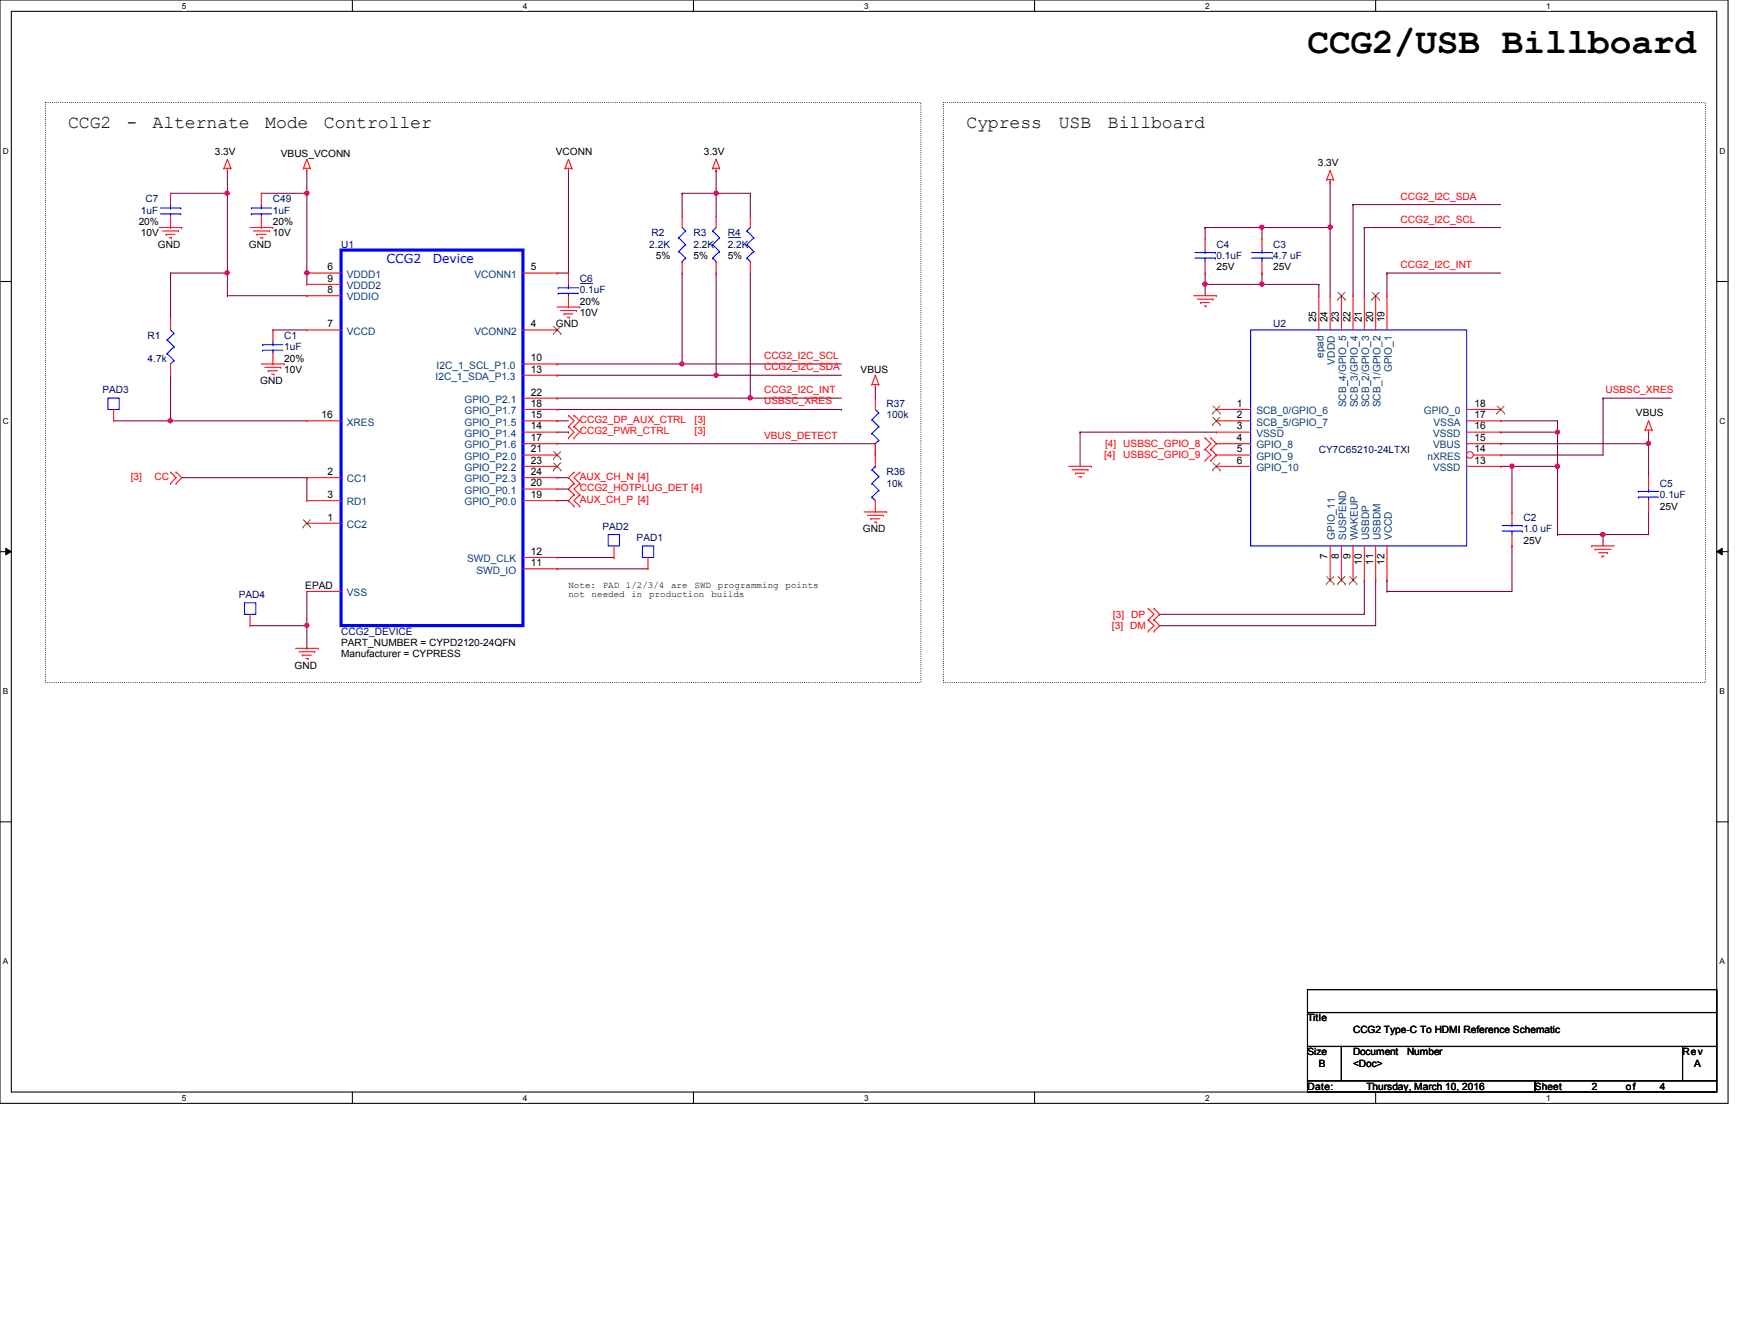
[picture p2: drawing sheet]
<svg xmlns="http://www.w3.org/2000/svg" width="279mm" height="216mm" viewBox="0 0 279 216" stroke-linecap="round" stroke-linejoin="round" font-family="sans-serif">
<path d="M0 0h278v177.4h-278zM1.8 1.8h274.3v173.8h-274.3z" fill="none" stroke="#000" stroke-width=".17"/>
<g fill="#fff">
<path d="M29.3 .2h.7v1.5h-.7z"/>
<path d="M29.3 175.8h.7v1.4h-.7z"/>
</g>
<path d="M56.7 0v1.8M56.7 175.6v1.8" fill="none" stroke="#000" stroke-width=".17"/>
<g fill="#fff">
<path d="M84.1 .2h.7v1.5h-.7z"/>
<path d="M84.1 175.8h.7v1.4h-.7z"/>
</g>
<path d="M111.5 0v1.8M111.5 175.6v1.8" fill="none" stroke="#000" stroke-width=".17"/>
<g fill="#fff">
<path d="M139 .2h.7v1.5h-.7z"/>
<path d="M139 175.8h.7v1.4h-.7z"/>
</g>
<path d="M166.4 0v1.8M166.4 175.6v1.8" fill="none" stroke="#000" stroke-width=".17"/>
<g fill="#fff">
<path d="M193.8 .2h.8v1.5h-.8z"/>
<path d="M193.8 175.8h.8v1.4h-.8z"/>
</g>
<path d="M221.3 0v1.8M221.3 175.6v1.8" fill="none" stroke="#000" stroke-width=".17"/>
<g fill="#fff">
<path d="M248.7 .2h.7v1.5h-.7z"/>
<path d="M248.7 175.8h.7v1.4h-.7z"/>
<path d="M.5 23.5h.9v1.5h-.9z"/>
<path d="M276.6 23.5h.9v1.5h-.9z"/>
<path d="M.5 67h.9v1.5h-.9z"/>
<path d="M276.6 67h.9v1.5h-.9z"/>
</g>
<path d="M0 45.3h1.8M276.1 45.3h1.9" fill="none" stroke="#000" stroke-width=".17"/>
<g fill="#fff">
<path d="M.5 110.4h.8v1.5h-.8z"/>
<path d="M276.6 110.4h.9v1.5h-.9z"/>
</g>
<path d="M0 88.7h1.8M276.1 88.7h1.9" fill="none" stroke="#000" stroke-width=".17"/>
<path d="M.9 88.1l.9 .6-.9 .5zM276.1 88.7l.9-.6v1.1z" fill="#000"/>
<path d="M.9 88.1l.9 .6-.9 .5zM276.1 88.7l.9-.6v1.1z" fill="none" stroke="#000" stroke-width=".16"/>
<g fill="#fff">
<path d="M.5 153.8h.8v1.5h-.8z"/>
<path d="M276.6 153.8h.9v1.5h-.9z"/>
</g>
<path d="M0 132.1h1.8M276.1 132.1h1.9" fill="none" stroke="#000" stroke-width=".17"/>
<path d="M7.3 16.5h140.8v93.2h-140.8zM151.8 16.5h122.5v93.2h-122.5z" fill="none" stroke="#000" stroke-width=".17" stroke-dasharray="0 .3"/>
<path d="M49.4 43.9h.1M49.4 43.9v1.8M89.6 43.9h.1M89.6 43.9h1.8" fill="none" stroke="#800040" stroke-width=".17"/>
<circle cx="49.4" cy="43.9" r=".34" fill="#f0f"/>
<circle cx="49.4" cy="43.9" r=".34" fill="none" stroke="#f0f" stroke-width=".17"/>
<path d="M27.4 43.9h.1M27.4 43.9v7.3M43.9 53h.1M43.9 53h5.5M27.4 60.3h.1M27.4 67.6h.1M27.4 60.3v7.3M27.4 67.6h22M49.4 95.1v5.5M49.4 100.6h.1" fill="none" stroke="#800040" stroke-width=".17"/>
<circle cx="27.4" cy="67.6" r=".34" fill="#f0f"/>
<circle cx="27.4" cy="67.6" r=".34" fill="none" stroke="#f0f" stroke-width=".17"/>
<path d="M109.7 43.9h.1M109.7 58.5h.1M109.7 43.9v14.6M109.7 58.5h25.6M115.2 43.9h.1M115.2 43.9v16.4M29.3 76.8h20.1M49.4 76.8h.1" fill="none" stroke="#800040" stroke-width=".17"/>
<circle cx="115.2" cy="60.3" r=".34" fill="#f0f"/>
<circle cx="115.2" cy="60.3" r=".34" fill="none" stroke="#f0f" stroke-width=".17"/>
<path d="M115.2 31.1h.1M115.2 31.1v3.7M115.2 31.1h5.5M120.7 43.9h.1M120.7 43.9v20.1M49.4 76.8h.1M49.4 76.8v3.7M115.2 60.3h.1M115.2 60.3h20.1M120.7 64h.1M120.7 64h14.6" fill="none" stroke="#800040" stroke-width=".17"/>
<circle cx="115.2" cy="31.1" r=".34" fill="#f0f"/>
<circle cx="115.2" cy="31.1" r=".34" fill="none" stroke="#f0f" stroke-width=".17"/>
<path d="M115.2 27.4h.1M115.2 27.4v3.7M120.7 31.1h.1M120.7 31.1v3.7M89.6 58.5h.1M89.6 58.5h20.1M89.6 67.6h.1M89.6 67.6h1.8" fill="none" stroke="#800040" stroke-width=".17"/>
<circle cx="109.7" cy="58.5" r=".34" fill="#f0f"/>
<circle cx="109.7" cy="58.5" r=".34" fill="none" stroke="#f0f" stroke-width=".17"/>
<path d="M89.6 60.3h.1M89.6 64h.1M89.6 60.3h25.6M89.6 64h31.1" fill="none" stroke="#800040" stroke-width=".17"/>
<circle cx="120.7" cy="64" r=".36" fill="#f0f"/>
<circle cx="120.7" cy="64" r=".36" fill="none" stroke="#f0f" stroke-width=".17"/>
<g fill="none" stroke="#800040" stroke-width=".17">
<path d="M91.4 27.4v16.5M109.7 31.1h.1M109.7 31.1h5.5M109.7 31.1v3.7M217.6 32.9h.1M217.6 32.9h23.8M219.5 36.6h.1M219.5 36.6h21.9M219.5 36.6v10.9M91.4 43.9h.1M193.8 45.7h.1M193.8 45.7h9.2"/>
<path d="M223.1 43.9h.1M223.1 43.9v3.6M223.1 43.9h18.3M89.6 65.8h45.7M135.3 65.8h.1M257.9 64h.1M257.9 64h10.9M257.9 64v9.2"/>
</g>
<circle cx="193.8" cy="45.7" r=".36" fill="#f0f"/>
<circle cx="193.8" cy="45.7" r=".36" fill="none" stroke="#f0f" stroke-width=".17"/>
<path d="M257.9 85.9h.1M257.9 85.9v1.9" fill="none" stroke="#800040" stroke-width=".17"/>
<circle cx="257.8" cy="85.9" r=".36" fill="#f0f"/>
<circle cx="257.8" cy="85.9" r=".36" fill="none" stroke="#f0f" stroke-width=".17"/>
<path d="M265.2 71.3h.1M265.2 71.3v5.5M186.5 98.8h.1M186.5 98.8h33M223.1 93.3h.1M223.1 93.3v1.8M250.5 85.9h.1M250.5 85.9h14.7M257.9 85.9h.1M186.5 100.6h.1M186.5 100.6h34.8" fill="none" stroke="#800040" stroke-width=".17"/>
<circle cx="265.1" cy="71.3" r=".34" fill="#f0f"/>
<circle cx="265.1" cy="71.3" r=".34" fill="none" stroke="#f0f" stroke-width=".17"/>
<g fill="none" stroke="#800040" stroke-width=".17">
<path d="M214 36.6h.1M214 36.6v10.9M241.4 75h.1M241.4 67.6h.1M241.4 69.5h.1M241.4 71.3h.1M241.4 75h1.8M241.4 67.6h9.1M241.4 69.5h9.1M241.4 71.3h23.8M250.5 75h.1M250.5 75v10.9"/>
<path d="M223.1 95.1h.1M243.2 87.8h.1M243.2 87.8v7.3h-20.1M265.2 82.3h.1M265.2 82.3v3.6"/>
</g>
<circle cx="213.9" cy="36.5" r=".34" fill="#f0f"/>
<circle cx="213.9" cy="36.5" r=".34" fill="none" stroke="#f0f" stroke-width=".17"/>
<path d="M203 45.7h.1M203 45.7h9.1M219.5 93.3h.1M219.5 93.3v5.5M221.3 93.3h.1M221.3 93.3v7.3" fill="none" stroke="#800040" stroke-width=".17"/>
<circle cx="203" cy="45.7" r=".36" fill="#f0f"/>
<circle cx="203" cy="45.7" r=".36" fill="none" stroke="#f0f" stroke-width=".17"/>
<path d="M212.1 45.7h.1M212.1 45.7v1.8M250.5 69.5h.1M250.5 69.5v5.5" fill="none" stroke="#800040" stroke-width=".17"/>
<circle cx="250.5" cy="74.9" r=".35" fill="#f0f"/>
<circle cx="250.5" cy="74.9" r=".35" fill="none" stroke="#f0f" stroke-width=".17"/>
<circle cx="250.5" cy="69.5" r=".34" fill="#f0f"/>
<circle cx="250.5" cy="69.5" r=".34" fill="none" stroke="#f0f" stroke-width=".17"/>
<path d="M203 36.6h.1M203 36.6h11M203 36.6v1.8M173.7 69.5h.1M173.7 69.5h22M250.5 67.6h.1M250.5 67.6v1.9" fill="none" stroke="#800040" stroke-width=".17"/>
<circle cx="203" cy="36.5" r=".36" fill="#f0f"/>
<circle cx="203" cy="36.5" r=".36" fill="none" stroke="#f0f" stroke-width=".17"/>
<path d="M214 29.3h.1M214 29.3v7.3M203 43.9h.1M203 43.9v1.8M241.4 73.2h.1M241.4 73.2h16.5M243.2 75h.1M243.2 75v7.3M243.2 75h7.3" fill="none" stroke="#800040" stroke-width=".17"/>
<circle cx="243.2" cy="74.9" r=".35" fill="#f0f"/>
<circle cx="243.2" cy="74.9" r=".35" fill="none" stroke="#f0f" stroke-width=".17"/>
<g fill="none" stroke="#800040" stroke-width=".17">
<path d="M27.4 31.1h.1M27.4 31.1h9.2M36.6 31.1h.1M36.6 27.4v16.5M49.4 31.1h.1M49.4 27.4v3.7M193.8 36.6h.1M193.8 36.6h9.2M193.8 36.6v1.8M217.6 32.9h.1M217.6 32.9v14.6M36.6 43.9h.1"/>
<path d="M193.8 45.7h.1M193.8 43.9h.1M193.8 43.9v3.6M18.3 67.6h9.1M27.4 67.6h.1M89.6 71.3h51.2M89.6 69.5h1.8M91.4 69.5h.1M140.8 71.3h.1M140.8 62.2h.1M140.8 62.2v1.8M173.7 69.5h.1"/>
<path d="M173.7 69.5v5.5M265.2 69.5h.1M265.2 69.5v1.8M89.6 91.4h.1M89.6 89.6h9.2M89.6 91.4h14.6M98.8 89.6h.1"/>
</g>
<circle cx="36.5" cy="31.1" r=".34" fill="#f0f"/>
<circle cx="36.5" cy="31.1" r=".34" fill="none" stroke="#f0f" stroke-width=".17"/>
<circle cx="36.5" cy="43.9" r=".34" fill="#f0f"/>
<circle cx="36.5" cy="43.9" r=".34" fill="none" stroke="#f0f" stroke-width=".17"/>
<path d="M36.6 47.5h12.8M49.4 47.5h.1M140.8 73.2h.1M140.8 71.3v1.9M40.2 100.6h9.2M49.4 100.6h.1" fill="none" stroke="#800040" stroke-width=".17"/>
<circle cx="49.4" cy="100.5" r=".34" fill="#f0f"/>
<circle cx="49.4" cy="100.5" r=".34" fill="none" stroke="#f0f" stroke-width=".17"/>
<path d="M42 31.1h7.4M49.4 31.1h.1M89.6 78.6h1.8M89.6 76.8h1.8M91.4 78.6h.1M91.4 76.8h.1M89.6 80.5h1.8M91.4 80.5h.1M49.4 104.2h.1M49.4 100.6v3.6" fill="none" stroke="#800040" stroke-width=".17"/>
<circle cx="49.4" cy="31.1" r=".34" fill="#f0f"/>
<circle cx="49.4" cy="31.1" r=".34" fill="none" stroke="#f0f" stroke-width=".17"/>
<path d="M49.4 31.1v12.8M27.4 43.9h9.2M36.6 43.9h.1M36.6 47.5h.1M36.6 43.9v3.6M49.4 43.9h.1" fill="none" stroke="#800040" stroke-width=".17"/>
<g fill="none" stroke="#f00" stroke-width=".17">
<path d="M25.6 36.6h3.7M26.2 37.1h2.5M26.7 37.7h.1M26.7 37.7h1.5M27.2 38.2h.4M27.6 38.2h.1M28.7 37.1h.1M29.3 36.6h.1M36 27.1h.1M36 27.1h1.1M36.6 27.4h.1M36.6 25.6h.1"/>
<path d="M36.6 27.1v.3M36.6 25.6l-.6 1.5M36.6 25.6l.5 1.5M37.1 27.1h.1M40.2 36.6h3.7M40.8 37.1h2.5M41.3 37.7h.1M41.3 37.7h1.5M41.9 38.2h.3M42 36.6h.1M42 31.1h.1M42 31.1v1.8"/>
<path d="M42 34.8v1.8M42.2 38.2h.1M43.3 37.1h.1M43.9 36.6h.1M48.8 27.1h.1M48.8 27.1h1.1M49.4 27.4h.1M49.4 25.6h.1M49.4 27.1v.3M49.4 25.6l.5 1.5M49.4 25.6l-.6 1.5M49.9 27.1h.1"/>
<path d="M90.9 27.1h.1M90.9 27.1h1.1M91.4 27.4h.1M91.4 25.6h.1M91.4 27.1v.3M91.4 25.6l-.5 1.5M91.4 25.6l.6 1.5M92 27.1h.1M109.7 34.8h.1M109.7 34.8v1.8M114.6 27.1h.1M114.6 27.1h1.1"/>
<path d="M115.2 27.4h.1M115.2 25.6h.1M115.2 34.8h.1M115.2 27.1v.3M115.2 34.8v1.8M115.2 25.6l-.6 1.5M115.2 25.6l.5 1.5M115.7 27.1h.1M120.7 34.8h.1M120.7 34.8v1.8M203 38.4h.1M203 38.4v1.8"/>
<path d="M213.4 28.9h.1M213.4 28.9h1.1M214 29.3h.1M214 27.4h.1M214 28.9v.4M214 27.4l-.6 1.5M214 27.4l.5 1.5M214.5 28.9h.1M27.4 51.2h.1M27.4 51.2v1.8M27.4 58.5v1.8M42 58.5h3.7"/>
<path d="M42.6 59.1h2.6M43.1 59.6h.1M43.1 59.6h1.5M43.9 58.5h.1M43.9 53h.1M43.9 53v1.9M43.9 56.7v1.8M45.2 59.1h.1M45.7 58.5h.1M49.4 45.7h.1M49.4 47.5h.1M49.4 53h.1"/>
<path d="M49.4 43.9h.1M49.4 47.5h5.5M49.4 45.7h5.5M49.4 53h5.5M49.4 43.9h5.5M84.1 58.5h5.5M84.1 53h5.5M84.1 43.9h5.5M89.6 43.9h.1M89.6 53h.1M89.6 58.5h.1M89.6 49.4h3.7"/>
<path d="M90.2 49.9h2.5M90.7 50.5h.1M90.7 50.5h1.5M91.2 51h.4M91.4 49.4h.1M91.4 43.9h.1M91.4 43.9v1.8M91.4 47.5v1.9M91.6 51h.1M92.7 49.9h.1M93.3 49.4h.1M109.7 43.9h.1"/>
<path d="M109.7 42v1.9M115.2 43.9h.1M115.2 42v1.9M120.7 43.9h.1M120.7 42v1.9M192 47.5h3.7M192.6 48.1h2.5M193.1 48.6h.1M193.1 48.6h1.5M193.7 49.2h.3M194 49.2h.1M195.1 48.1h.1"/>
<path d="M195.7 47.5h.1M203 43.9h.1M203 42v1.9M18.3 67.6h.1M18.3 65.8v1.8M27.4 75.9h.1M27.4 77.7h.1M27.4 60.3h.1M27.4 75.9l.9 .9-.9 .9M28.3 77.7h.1M28.3 75.9h.1M28.3 75.9l1 .9-1 .9"/>
<path d="M43.7 60.2h.4M44.1 60.2h.1M49.4 76.8h.1M49.4 67.6h.1M49.4 76.8h5.5M49.4 67.6h5.5M84.1 75h5.5M84.1 64h5.5M84.1 65.8h5.5M84.1 60.3h5.5M84.1 76.8h5.5M84.1 67.6h5.5"/>
<path d="M84.1 78.6h5.5M84.1 69.5h5.5M84.1 71.3h5.5M84.1 73.2h5.5M89.6 64h.1M89.6 65.8h.1M89.6 60.3h.1M89.6 78.6h.1M89.6 67.6h.1M89.6 69.5h.1M89.6 71.3h.1M89.6 73.2h.1"/>
<path d="M89.6 75h.1M89.6 76.8h.1M91.4 68.6h.1M91.4 66.8h.1M91.4 70.4h.1M91.4 66.8l.9 .8-.9 1M91.4 68.6l.9 .9-.9 .9M92.3 77.7h.1M92.3 79.5h.1M92.3 68.6h.1M92.3 66.8h.1M92.3 75.9h.1"/>
<path d="M92.3 70.4h.1M92.3 77.7l-.9 .9 .9 .9M92.3 66.8l1 .8-1 1M92.3 79.5l-.9 1 .9 .9M92.3 75.9l-.9 .9 .9 .9M92.3 68.6l1 .9-1 .9M93.3 79.5h.1M93.3 77.7h.1M93.3 75.9h.1M93.3 77.7l-1 .9 1 .9M93.3 79.5l-1 1 1 .9M93.3 75.9l-1 .9 1 .9"/>
<path d="M140.3 61.8h.1M140.3 61.8h1.1M140.8 62.2h.1M140.8 60.3h.1M140.8 64h.1M140.8 73.2h.1M140.8 61.8v.4M140.8 64v1.8M140.8 71.3v3.7M140.8 60.3l.6 1.5M140.8 60.3l-.5 1.5M141.4 61.8h.1"/>
<path d="M171.9 75h3.7M172.5 75.5h2.5M173 76.1h.1M173 76.1h1.5M173.5 76.6h.4M173.9 76.6h.1M175 75.5h.1M175.6 75h.1M193.8 74h.1M193.8 72.2h.1M193.8 70.4h.1M193.8 72.2l1 1-1 .8"/>
<path d="M193.8 70.4l1 .9-1 .9M194.8 72.2h.1M194.8 74h.1M194.8 70.4h.1M194.8 72.2l.9 1M194.8 70.4l.9 .9M195.7 65.8h.1M195.7 67.6h.1M195.7 69.5h.1M195.7 71.3h.1M195.7 73.2h.1M195.7 75h.1"/>
<path d="M195.7 75h5.5M195.7 73.2l-.9 .8M195.7 71.3l-.9 .9M195.7 65.8h5.5M195.7 67.6h5.5M195.7 69.5h5.5M195.7 71.3h5.5M195.7 73.2h5.5M235.9 75h5.5M241.4 75h.1M264.6 69.1h.1M264.6 69.1h1.1"/>
<path d="M265.2 69.5h.1M265.2 67.6h.1M265.2 76.8h.1M265.2 69.1v.4M265.2 76.8v1.8M265.2 67.6l-.6 1.5M265.2 67.6l.5 1.5M265.7 69.1h.1M40.2 98.8v1.8M49.4 84.1h.1M49.4 80.5h.1M49.4 95.1h.1"/>
<path d="M49.4 80.5h5.5M49.4 84.1h5.5M49.4 95.1h5.5M84.1 80.5h5.5M84.1 91.4h5.5M84.1 89.6h5.5M89.6 80.5h.1M89.6 91.4h.1M89.6 89.6h.1M92.3 81.4h.1M93.3 81.4h.1M98.8 89.6h.1"/>
<path d="M98.8 87.8v1.8M104.2 91.4h.1M104.2 89.6v1.8M139 82.3h3.6M139.5 82.8h2.6M140.1 83.4h.1M140.1 83.4h1.4M140.6 83.9h.4M140.8 82.3h.1M140.8 80.5v1.8M141 83.9h.1M142.1 82.8h.1"/>
<path d="M142.6 82.3h.1M184.7 99.7h.1M184.7 97.8h.1M184.7 97.8l.9 1-.9 .9M184.7 99.7l.9 .9-.9 .9M185.6 97.8h.1M185.6 99.7h.1M185.6 97.8l.9 1-.9 .9M185.6 99.7l.9 .9-.9 .9M214 93.3h.1M214 87.8v5.5M215.8 93.3h.1"/>
<path d="M215.8 87.8v5.5M217.6 93.3h.1M217.6 87.8v5.5M219.5 93.3h.1M219.5 87.8v5.5M221.3 93.3h.1M221.3 87.8v5.5M223.1 93.3h.1M223.1 87.8v5.5M243.2 82.3h.1M243.2 87.8h.1M243.2 82.3v1.8"/>
<path d="M243.2 85.9v1.9M256 87.8h.1M256 87.8h3.7M256.6 88.3h.1M256.6 88.3h2.5M257.1 88.9h1.5M257.7 89.4h.1M257.7 89.4h.3M258.6 88.9h.1M265.2 82.3h.1M265.2 80.5v1.8M40.2 100.6h.1"/>
<path d="M47.5 104.2h3.7M48.1 104.8h2.5M48.6 105.3h.1M48.6 105.3h1.5M49.2 105.9h.4M49.6 105.9h.1M50.6 104.8h.1M51.2 104.2h.1M184.7 101.5h.1M185.6 101.5h.1"/>
</g>
<path d="M210.3 159.1h65.8v3.7h-65.8zM210.3 162.8h65.8v5.4h-65.8zM210.3 168.2h5.5v5.5h-5.5zM210.3 173.7h36.6v1.9h-36.6zM215.8 168.2h54.8v5.5h-54.8zM246.9 173.7h29.2v1.9h-29.2zM270.6 168.2h5.5v5.5h-5.5z" fill="none" stroke="#000" stroke-width=".17"/>
<g fill="none" stroke="#00f" stroke-width=".17">
<path d="M40.4 33.4h.1M40.4 34.4h.1M40.4 33.4h3.3M40.4 34.4h3.3M42 34.4h.1M42 33.4h.1M42 32.9v.5M42 34.4v.4M109.2 38.2h.1M109.2 38.2l1.1 1.1M109.7 36.6l.6 .5M110.3 37.1h.1"/>
<path d="M110.3 39.3h.1M110.3 37.1l-1.1 1.1M110.3 39.3l-1.1 1.1M114.6 37.1h.1M114.6 39.3h.1M114.6 37.1l1.1 1.1M114.6 39.3l1.1 1.1M115.2 36.6l-.6 .5M115.7 38.2h.1M115.7 38.2l-1.1 1.1M120.1 37.1h.1M120.1 39.3h.1"/>
<path d="M120.1 37.1l1.1 1.1M120.1 39.3l1.1 1.1M120.7 36.6l-.6 .5M121.2 38.2h.1M121.2 38.2l-1.1 1.1M26.9 54.7h.1M26.9 56.9h.1M26.9 54.7l1.1 1.1M26.9 56.9l1.1 1.1M27.4 58.5h.1M27.4 53l.6 .6M28 53.6h.1"/>
<path d="M28 55.8h.1M28 58h.1M28 53.6l-1.1 1.1M28 55.8l-1.1 1.1M28 58l-.6 .5M42.2 55.4h.1M42.2 56.3h.1M42.2 55.4h3.3M42.2 56.3h3.3M43.9 56.3h.1M43.9 55.4h.1M43.9 54.9v.5"/>
<path d="M43.9 56.3v.4M89.8 46.3h.1M89.8 47.2h.1M89.8 46.3h3.3M89.8 47.2h3.3M91.4 47.2h.1M91.4 46.3h.1M91.4 45.7v.6M91.4 47.2v.3M109.2 40.4h.1M109.2 40.4l1.1 1.1M109.7 42h.1"/>
<path d="M110.3 41.5h.1M110.3 41.5l-.6 .5M114.6 41.5h.1M114.6 41.5l.6 .5M115.2 42h.1M115.7 40.4h.1M115.7 40.4l-1.1 1.1M120.1 41.5h.1M120.1 41.5l.6 .5M120.7 42h.1M121.2 40.4h.1M121.2 40.4l-1.1 1.1"/>
<path d="M201.2 53h34.7v34.8h-34.7zM201.3 41.5h3.3M201.3 40.6h3.3M203 40.6h.1M203 41.5h.1M203 40.2v.4M203 41.5v.5M204.6 41.5h.1M204.6 40.6h.1M17.4 64h1.8v1.8h-1.8zM140.3 67.5h.1M140.3 69.7h.1"/>
<path d="M140.3 79.9h.1M140.3 77.7h.1M140.3 75.5h.1M140.3 67.5l1.1 1.1M140.3 69.7l1.1 1.1M140.3 79.9l.5 .6M140.3 77.7l1.1 1.1M140.3 75.5l1.1 1.1M140.8 71.3h.1M140.8 75h.1M140.8 65.8l.6 .6M140.8 75l-.5 .5"/>
<path d="M141.4 66.4h.1M141.4 68.6h.1M141.4 70.8h.1M141.4 78.8h.1M141.4 76.6h.1M141.4 66.4l-1.1 1.1M141.4 68.6l-1.1 1.1M141.4 70.8l-.6 .5M141.4 78.8l-1.1 1.1M141.4 76.6l-1.1 1.1M263.5 79.9h.1M263.5 79h.1"/>
<path d="M263.5 79.9h3.3M263.5 79h3.3M265.2 79h.1M265.2 79.9h.1M265.2 78.6v.4M265.2 79.9v.6M39.3 96.9h1.8v1.9h-1.8zM97.8 85.9h1.9v1.9h-1.9zM103.3 87.8h1.9v1.8h-1.9zM241.6 85.4h3.3M241.6 84.5h3.3M243.2 84.5h.1"/>
<path d="M243.2 85.4h.1M243.2 84.1v.4M243.2 85.4v.5M244.9 85.4h.1M244.9 84.5h.1"/>
</g>
<path d="M117.1 38.2h2M93.3 45.6h2" fill="none" stroke="#000080" stroke-width=".16"/>
<path d="M54.9 40.2h29.2v60.4h-29.2z" fill="none" stroke="#00f" stroke-width=".51"/>
<g fill="none" stroke="#804000" stroke-width=".16">
<path d="M89 53.6h.1M89.1 52.5l1.1 1.1M90.2 52.5l-1.2 1.1M90.2 53.6h.1M89 73.7h.1M89 75.6h.1M89.1 72.6l1.1 1.1M89.1 74.4l1.1 1.2M90.2 72.6l-1.2 1.1M90.2 74.4l-1.2 1.2M90.2 73.7h.1M90.2 75.6h.1"/>
<path d="M195.1 66.4h.1M195.1 68.2h.1M195.1 75.6h.1M195.1 65.3l1.2 1.1M195.1 67.1l1.2 1.1M195.1 74.4l1.2 1.2M196.2 65.3l-1.1 1.1M196.2 67.1l-1.1 1.1M196.2 74.4l-1.1 1.2M196.3 66.4h.1M196.3 68.2h.1M196.3 75.6h.1"/>
<path d="M48.8 84.7h.1M48.8 83.6l1.2 1.1M49.9 83.6l-1.1 1.1M50 84.7h.1M213.4 93.9h.1M213.4 92.7l1.1 1.2M214.5 92.7l-1.1 1.2M214.5 93.9h.1M215.2 93.9h.1M215.2 92.7l1.2 1.2M216.3 92.7l-1.1 1.2M216.4 93.9h.1"/>
<path d="M217 93.9h.1M217.1 92.7l1.1 1.2M218.2 92.7l-1.2 1.2M218.2 93.9h.1"/>
</g>
<circle cx="236.4" cy="73.1" r=".54" fill="#fff"/>
<g fill="none" stroke="#f00" stroke-width=".17">
<path d="M27.4 36.6h.1M27.4 31.1h.1M27.4 31.1v1.8M27.4 34.8v1.8M193.8 38.4h.1M193.8 38.4v1.8M193.8 43.9h.1M193.8 42v1.9M212.1 47.5h.1M212.1 47.5v5.5M214 47.5h.1M214 47.5v5.5"/>
<path d="M215.8 47.5h.1M215.8 47.5v5.5M217.6 47.5h.1M217.6 47.5v5.5M219.5 47.5h.1M219.5 47.5v5.5M221.3 47.5h.1M221.3 47.5v5.5M223.1 47.5h.1M223.1 47.5v5.5M235.9 71.3h5.5M235.9 69.5h5.5"/>
<path d="M235.9 67.6h5.5M235.9 65.8h5.5M237 73.2h4.4M241.4 73.2h.1M241.4 71.3h.1M241.4 69.5h.1M241.4 67.6h.1M241.4 65.8h.1"/>
<circle cx="236.4" cy="73.1" r=".54"/>
</g>
<path d="M215.2 48.1h.1M215.2 47l1.2 1.1M216.3 47l-1.1 1.1M216.4 48.1h.1M220.7 48.1h.1M220.7 47l1.2 1.1M221.8 47l-1.1 1.1M221.9 48.1h.1M240.8 66.4h.1M240.8 65.3l1.2 1.1M241.9 65.3l-1.1 1.1M242 66.4h.1" fill="none" stroke="#804000" stroke-width=".16"/>
<g fill="none" stroke="#00f" stroke-width=".17">
<path d="M25.8 33.4h3.3M25.8 34.4h3.3M27.4 34.4h.1M27.4 33.4h.1M27.4 32.9v.5M27.4 34.4v.4M29.1 33.4h.1M29.1 34.4h.1M192.2 41.5h3.3M192.2 40.6h3.3M193.8 40.6h.1M193.8 41.5h.1"/>
<path d="M193.8 40.2v.4M193.8 41.5v.5M195.5 41.5h.1M195.5 40.6h.1"/>
</g>
<circle cx="49.4" cy="43.9" r=".34" fill="#f0f"/>
<circle cx="49.4" cy="43.9" r=".34" fill="none" stroke="#f0f" stroke-width=".17"/>
<circle cx="27.4" cy="67.6" r=".34" fill="#f0f"/>
<circle cx="27.4" cy="67.6" r=".34" fill="none" stroke="#f0f" stroke-width=".17"/>
<circle cx="115.2" cy="60.3" r=".34" fill="#f0f"/>
<circle cx="115.2" cy="60.3" r=".34" fill="none" stroke="#f0f" stroke-width=".17"/>
<circle cx="115.2" cy="31.1" r=".34" fill="#f0f"/>
<circle cx="115.2" cy="31.1" r=".34" fill="none" stroke="#f0f" stroke-width=".17"/>
<circle cx="109.7" cy="58.5" r=".34" fill="#f0f"/>
<circle cx="109.7" cy="58.5" r=".34" fill="none" stroke="#f0f" stroke-width=".17"/>
<circle cx="120.7" cy="64" r=".36" fill="#f0f"/>
<circle cx="120.7" cy="64" r=".36" fill="none" stroke="#f0f" stroke-width=".17"/>
<circle cx="193.8" cy="45.7" r=".36" fill="#f0f"/>
<circle cx="193.8" cy="45.7" r=".36" fill="none" stroke="#f0f" stroke-width=".17"/>
<circle cx="257.8" cy="85.9" r=".36" fill="#f0f"/>
<circle cx="257.8" cy="85.9" r=".36" fill="none" stroke="#f0f" stroke-width=".17"/>
<circle cx="265.1" cy="71.3" r=".34" fill="#f0f"/>
<circle cx="265.1" cy="71.3" r=".34" fill="none" stroke="#f0f" stroke-width=".17"/>
<circle cx="213.9" cy="36.5" r=".34" fill="#f0f"/>
<circle cx="213.9" cy="36.5" r=".34" fill="none" stroke="#f0f" stroke-width=".17"/>
<circle cx="203" cy="45.7" r=".36" fill="#f0f"/>
<circle cx="203" cy="45.7" r=".36" fill="none" stroke="#f0f" stroke-width=".17"/>
<circle cx="250.5" cy="74.9" r=".35" fill="#f0f"/>
<circle cx="250.5" cy="74.9" r=".35" fill="none" stroke="#f0f" stroke-width=".17"/>
<circle cx="250.5" cy="69.5" r=".34" fill="#f0f"/>
<circle cx="250.5" cy="69.5" r=".34" fill="none" stroke="#f0f" stroke-width=".17"/>
<circle cx="203" cy="36.5" r=".36" fill="#f0f"/>
<circle cx="203" cy="36.5" r=".36" fill="none" stroke="#f0f" stroke-width=".17"/>
<circle cx="243.2" cy="74.9" r=".35" fill="#f0f"/>
<circle cx="243.2" cy="74.9" r=".35" fill="none" stroke="#f0f" stroke-width=".17"/>
<circle cx="36.5" cy="31.1" r=".34" fill="#f0f"/>
<circle cx="36.5" cy="31.1" r=".34" fill="none" stroke="#f0f" stroke-width=".17"/>
<circle cx="36.5" cy="43.9" r=".34" fill="#f0f"/>
<circle cx="36.5" cy="43.9" r=".34" fill="none" stroke="#f0f" stroke-width=".17"/>
<circle cx="49.4" cy="100.5" r=".34" fill="#f0f"/>
<circle cx="49.4" cy="100.5" r=".34" fill="none" stroke="#f0f" stroke-width=".17"/>
<circle cx="49.4" cy="31.1" r=".34" fill="#f0f"/>
<circle cx="49.4" cy="31.1" r=".34" fill="none" stroke="#f0f" stroke-width=".17"/>
<text font-size="5.8" x="210.3" y="8.5">CCG2/USB Billboard</text>
<g font-size="2.9">
<text x="11" y="20.6">CCG2</text>
<text x="20.4" y="20.6">-</text>
<text x="24.6" y="20.6">Alternate</text>
<text x="42.7" y="20.6">Mode</text>
<text x="52.1" y="20.6">Controller</text>
<text x="155.4" y="20.6">Cypress</text>
<text x="170.3" y="20.6">USB</text>
<text x="178.2" y="20.6">Billboard</text>
</g>
<g font-size="2" fill="#00f">
<text x="62.2" y="42.2">CCG2</text>
<text x="69.6" y="42.2">Device</text>
</g>
<g font-size="1.7">
<text x="52.7" y="45.3">9</text>
<text x="52.7" y="47.1">8</text>
<text x="52.7" y="43.5">6</text>
<text x="85.4" y="43.5">5</text>
<text x="52.7" y="52.6">7</text>
<text x="85.4" y="52.6">4</text>
<text x="211.7" y="51.8" transform="rotate(-90 211.7 51.8)">25</text>
<text x="213.5" y="51.8" transform="rotate(-90 213.5 51.8)">24</text>
<text x="215.3" y="51.8" transform="rotate(-90 215.3 51.8)">23</text>
<text x="217.2" y="51.8" transform="rotate(-90 217.2 51.8)">22</text>
<text x="219" y="51.8" transform="rotate(-90 219 51.8)">21</text>
<text x="220.9" y="51.8" transform="rotate(-90 220.9 51.8)">20</text>
<text x="222.7" y="51.8" transform="rotate(-90 222.7 51.8)">19</text>
<text x="85.4" y="59.9">13</text>
<text x="85.4" y="58.1">10</text>
<text x="85.4" y="63.6">22</text>
<text x="85.4" y="65.4">18</text>
<text x="199" y="65.4">1</text>
<text x="237.2" y="65.4">18</text>
<text x="51.7" y="67.2">16</text>
<text x="85.4" y="67.2">15</text>
<text x="85.4" y="69">14</text>
<text x="85.4" y="70.9">17</text>
<text x="199" y="67.2">2</text>
<text x="199" y="69">3</text>
<text x="199" y="70.9">4</text>
<text x="237.2" y="70.9">15</text>
<text x="237.2" y="69">16</text>
<text x="237.2" y="67.2">17</text>
<text x="52.7" y="76.4">2</text>
<text x="85.4" y="72.7">21</text>
<text x="85.4" y="74.5">23</text>
<text x="85.4" y="76.4">24</text>
<text x="199" y="72.7">5</text>
<text x="199" y="74.5">6</text>
<text x="237.2" y="74.5">13</text>
<text x="237.2" y="72.7">14</text>
<text x="52.7" y="83.7">1</text>
<text x="52.7" y="80.1">3</text>
<text x="85.4" y="80.1">19</text>
<text x="85.4" y="78.2">20</text>
<text x="85.4" y="89.2">12</text>
<text x="213.5" y="89.9" transform="rotate(-90 213.5 89.9)">7</text>
<text x="215.3" y="89.9" transform="rotate(-90 215.3 89.9)">8</text>
<text x="217.2" y="89.9" transform="rotate(-90 217.2 89.9)">9</text>
<text x="49.1" y="94.7">EPAD</text>
<text x="85.4" y="91">11</text>
<text x="219" y="90.8" transform="rotate(-90 219 90.8)">10</text>
<text x="220.9" y="90.8" transform="rotate(-90 220.9 90.8)">11</text>
<text x="222.7" y="90.8" transform="rotate(-90 222.7 90.8)">12</text>
</g>
<g font-size="1.7" fill="#004080">
<text x="55.8" y="46.5">VDDD2</text>
<text x="55.8" y="44.7">VDDD1</text>
<text x="76.3" y="44.7">VCONN1</text>
<text x="55.8" y="48.3">VDDIO</text>
<text x="55.8" y="53.8">VCCD</text>
<text x="76.3" y="53.8">VCONN2</text>
<text x="70.2" y="59.3">I2C_1_SCL_P1.0</text>
<text x="212.9" y="57.5" transform="rotate(-90 212.9 57.5)">epad</text>
<text x="214.7" y="58.6" transform="rotate(-90 214.7 58.6)">VDDD</text>
<text x="223.9" y="59.9" transform="rotate(-90 223.9 59.9)">GPIO_1</text>
<text x="70.1" y="61.1">I2C_1_SDA_P1.3</text>
<text x="74.7" y="64.8">GPIO_P2.1</text>
<text x="216.5" y="65.5" transform="rotate(-90 216.5 65.5)">SCB_4/GPIO_5</text>
<text x="218.4" y="65.5" transform="rotate(-90 218.4 65.5)">SCB_3/GPIO_4</text>
<text x="220.2" y="65.5" transform="rotate(-90 220.2 65.5)">SCB_2/GPIO_3</text>
<text x="222" y="65.5" transform="rotate(-90 222 65.5)">SCB_1/GPIO_2</text>
<text x="55.8" y="68.4">XRES</text>
<text x="74.7" y="66.6">GPIO_P1.7</text>
<text x="74.7" y="68.4">GPIO_P1.5</text>
<text x="74.7" y="70.2">GPIO_P1.4</text>
<text x="202.1" y="66.6">SCB_0/GPIO_6</text>
<text x="202.1" y="68.4">SCB_5/GPIO_7</text>
<text x="202.1" y="70.2">VSSD</text>
<text x="229" y="66.6">GPIO_0</text>
<text x="230.5" y="70.2">VSSD</text>
<text x="230.6" y="68.4">VSSA</text>
<text x="55.8" y="77.6">CC1</text>
<text x="74.7" y="72.1">GPIO_P1.6</text>
<text x="74.7" y="73.9">GPIO_P2.0</text>
<text x="74.7" y="75.7">GPIO_P2.2</text>
<text x="74.7" y="77.6">GPIO_P2.3</text>
<text x="202.1" y="72.1">GPIO_8</text>
<text x="202.1" y="73.9">GPIO_9</text>
<text x="202.1" y="75.7">GPIO_10</text>
<text x="229.6" y="73.9">nXRES</text>
<text x="230.5" y="75.7">VSSD</text>
<text x="230.5" y="72.1">VBUS</text>
<text x="55.8" y="81.2">RD1</text>
<text x="74.7" y="81.2">GPIO_P0.0</text>
<text x="74.7" y="79.4">GPIO_P0.1</text>
<text x="55.8" y="84.9">CC2</text>
<text x="214.7" y="86.8" transform="rotate(-90 214.7 86.8)">GPIO_11</text>
<text x="216.5" y="86.8" transform="rotate(-90 216.5 86.8)">SUSPEND</text>
<text x="218.4" y="86.8" transform="rotate(-90 218.4 86.8)">WAKEUP</text>
<text x="220.2" y="86.8" transform="rotate(-90 220.2 86.8)">USBDP</text>
<text x="222" y="86.8" transform="rotate(-90 222 86.8)">USBDM</text>
<text x="223.9" y="86.8" transform="rotate(-90 223.9 86.8)">VCCD</text>
<text x="55.8" y="95.8">VSS</text>
<text x="75.1" y="90.4">SWD_CLK</text>
<text x="76.6" y="92.2">SWD_IO</text>
</g>
<g font-size="1.6">
<text x="34.5" y="24.8">3.3V</text>
<text x="45.2" y="25.2">VBUS_VCONN</text>
<text x="89.4" y="24.8">VCONN</text>
<text x="113.2" y="24.8">3.3V</text>
<text x="212" y="26.7">3.3V</text>
<text x="22.3" y="36.2">20%</text>
<text x="22.6" y="38">10V</text>
<text x="25.4" y="39.8">GND</text>
<text x="40" y="39.8">GND</text>
<text x="43.9" y="38">10V</text>
<text x="43.9" y="36.2">20%</text>
<text x="105.5" y="41.7">5%</text>
<text x="111.5" y="41.7">5%</text>
<text x="117.1" y="41.7">5%</text>
<text x="195.7" y="43.5">25V</text>
<text x="204.8" y="43.5">25V</text>
<text x="89.4" y="52.6">GND</text>
<text x="93.3" y="50.8">10V</text>
<text x="93.3" y="49">20%</text>
<text x="45.7" y="59.9">10V</text>
<text x="45.7" y="58.1">20%</text>
<text x="138.4" y="59.9">VBUS</text>
<text x="41.9" y="61.8">GND</text>
<text x="263.1" y="66.9">VBUS</text>
<text x="267" y="81.9">25V</text>
<text x="138.8" y="85.6">GND</text>
<text x="245.1" y="87.4">25V</text>
<text x="47.4" y="107.5">GND</text>
<text x="54.9" y="103.8">PART_NUMBER = CYPD2120-24QFN</text>
<text x="54.9" y="105.7">Manufacturer = CYPRESS</text>
<text x="210.3" y="164.2">Title</text>
<text x="217.6" y="166">CCG2 Type-C To HDMI Reference Schematic</text>
<text x="210.3" y="169.7">Size</text>
<text x="212.1" y="171.5">B</text>
<text x="217.6" y="169.7">Document</text>
<text x="217.6" y="171.5">&lt;Doc&gt;</text>
<text x="226.4" y="169.7">Number</text>
<text x="270.6" y="169.7">Rev</text>
<text x="272.5" y="171.5">A</text>
<text x="210.3" y="175.2">Date:</text>
<text x="219.8" y="175.2">Thursday, March 10, 2016</text>
<text x="246.9" y="175.2">Sheet</text>
<text x="256" y="175.2">2</text>
<text x="261.5" y="175.2">of</text>
<text x="267" y="175.2">4</text>
</g>
<g font-size="1.6" fill="#000080">
<text x="22.6" y="34.3">1uF</text>
<text x="23.4" y="32.5">C7</text>
<text x="43.9" y="32.5">C49</text>
<text x="43.9" y="34.3">1uF</text>
<text x="54.9" y="39.8">U1</text>
<text x="104.4" y="39.8">2.2K</text>
<text x="104.8" y="38">R2</text>
<text x="111.5" y="38">R3</text>
<text x="111.5" y="39.8">2.2K</text>
<text x="117.1" y="38">R4</text>
<text x="117.1" y="39.8">2.2K</text>
<text x="195.7" y="39.8">C4</text>
<text x="195.7" y="41.7">0.1uF</text>
<text x="204.8" y="39.8">C3</text>
<text x="204.8" y="41.7">4.7 uF</text>
<text x="93.3" y="45.3">C6</text>
<text x="93.3" y="47.2">0.1uF</text>
<text x="204.8" y="52.6">U2</text>
<text x="23.7" y="54.5">R1</text>
<text x="23.7" y="58.1">4.7k</text>
<text x="45.7" y="54.5">C1</text>
<text x="45.7" y="56.3">1uF</text>
<text x="16.5" y="63.2">PAD3</text>
<text x="142.6" y="65.4">R37</text>
<text x="142.6" y="67.3">100k</text>
<text x="142.6" y="76.4">R36</text>
<text x="212.1" y="72.8">CY7C65210-24LTXI</text>
<text x="142.6" y="78.2">10k</text>
<text x="245.1" y="83.7">C2</text>
<text x="267" y="78.2">C5</text>
<text x="267" y="80.1">0.1uF</text>
<text x="96.9" y="85.2">PAD2</text>
<text x="102.4" y="87">PAD1</text>
<text x="245.1" y="85.6">1.0 uF</text>
<text x="38.4" y="96.2">PAD4</text>
<text x="54.9" y="102">CCG2_DEVICE</text>
</g>
<g font-size="1.6" fill="#f00">
<text x="225.3" y="35.8">CCG2_I2C_SCL</text>
<text x="225.3" y="32.1">CCG2_I2C_SDA</text>
<text x="225.3" y="43.1">CCG2_I2C_INT</text>
<text x="122.9" y="57.7">CCG2_I2C_SCL</text>
<text x="122.9" y="59.5">CCG2_I2C_SDA</text>
<text x="122.9" y="63.2">CCG2_I2C_INT</text>
<text x="122.9" y="65">USBSC_XRES</text>
<text x="258.2" y="63.2">USBSC_XRES</text>
<text x="93.3" y="68">CCG2_DP_AUX_CTRL</text>
<text x="93.3" y="69.8">CCG2_PWR_CTRL</text>
<text x="111.7" y="68">[3]</text>
<text x="111.7" y="69.8">[3]</text>
<text x="122.9" y="70.5">VBUS_DETECT</text>
<text x="177.8" y="71.8">[4] USBSC_GPIO_8</text>
<text x="21" y="77.1">[3]</text>
<text x="24.8" y="77.1">CC</text>
<text x="93.3" y="77.1">AUX_CH_N [4]</text>
<text x="177.6" y="73.7">[4]</text>
<text x="180.7" y="73.7">USBSC_GPIO_9</text>
<text x="93.3" y="79">CCG2_HOTPLUG_DET [4]</text>
<text x="93.3" y="80.8">AUX_CH_P [4]</text>
<text x="178.9" y="101.1">[3] DM</text>
<text x="179" y="99.3">[3] DP</text>
</g>
<g font-size="1.5">
<text x="91.4" y="94.5">Note:</text>
<text x="91.4" y="96">not</text>
<text x="95.2" y="96">needed</text>
<text x="96.9" y="94.5">PAD</text>
<text x="100.7" y="94.5">1/2/3/4</text>
<text x="101.6" y="96">in</text>
<text x="104.4" y="96">production</text>
<text x="107.9" y="94.5">are</text>
<text x="111.7" y="94.5">SWD</text>
<text x="114.4" y="96">builds</text>
<text x="115.5" y="94.5">programming</text>
<text x="126.4" y="94.5">points</text>
</g>
<g font-size="1.3">
<text x="29.3" y="1.4">5</text>
<text x="84.1" y="1.4">4</text>
<text x="139" y="1.4">3</text>
<text x="193.8" y="1.4">2</text>
<text x="248.7" y="1.4">1</text>
<text x=".5" y="24.7">D</text>
<text x="276.6" y="24.7">D</text>
<text x=".5" y="68.2">C</text>
<text x="276.6" y="68.2">C</text>
<text x=".5" y="111.6">B</text>
<text x="276.6" y="111.6">B</text>
<text x=".5" y="155">A</text>
<text x="276.6" y="155">A</text>
<text x="29.3" y="177">5</text>
<text x="84.1" y="177">4</text>
<text x="139" y="177">3</text>
<text x="193.8" y="177">2</text>
<text x="248.7" y="177">1</text>
</g>
</svg>
